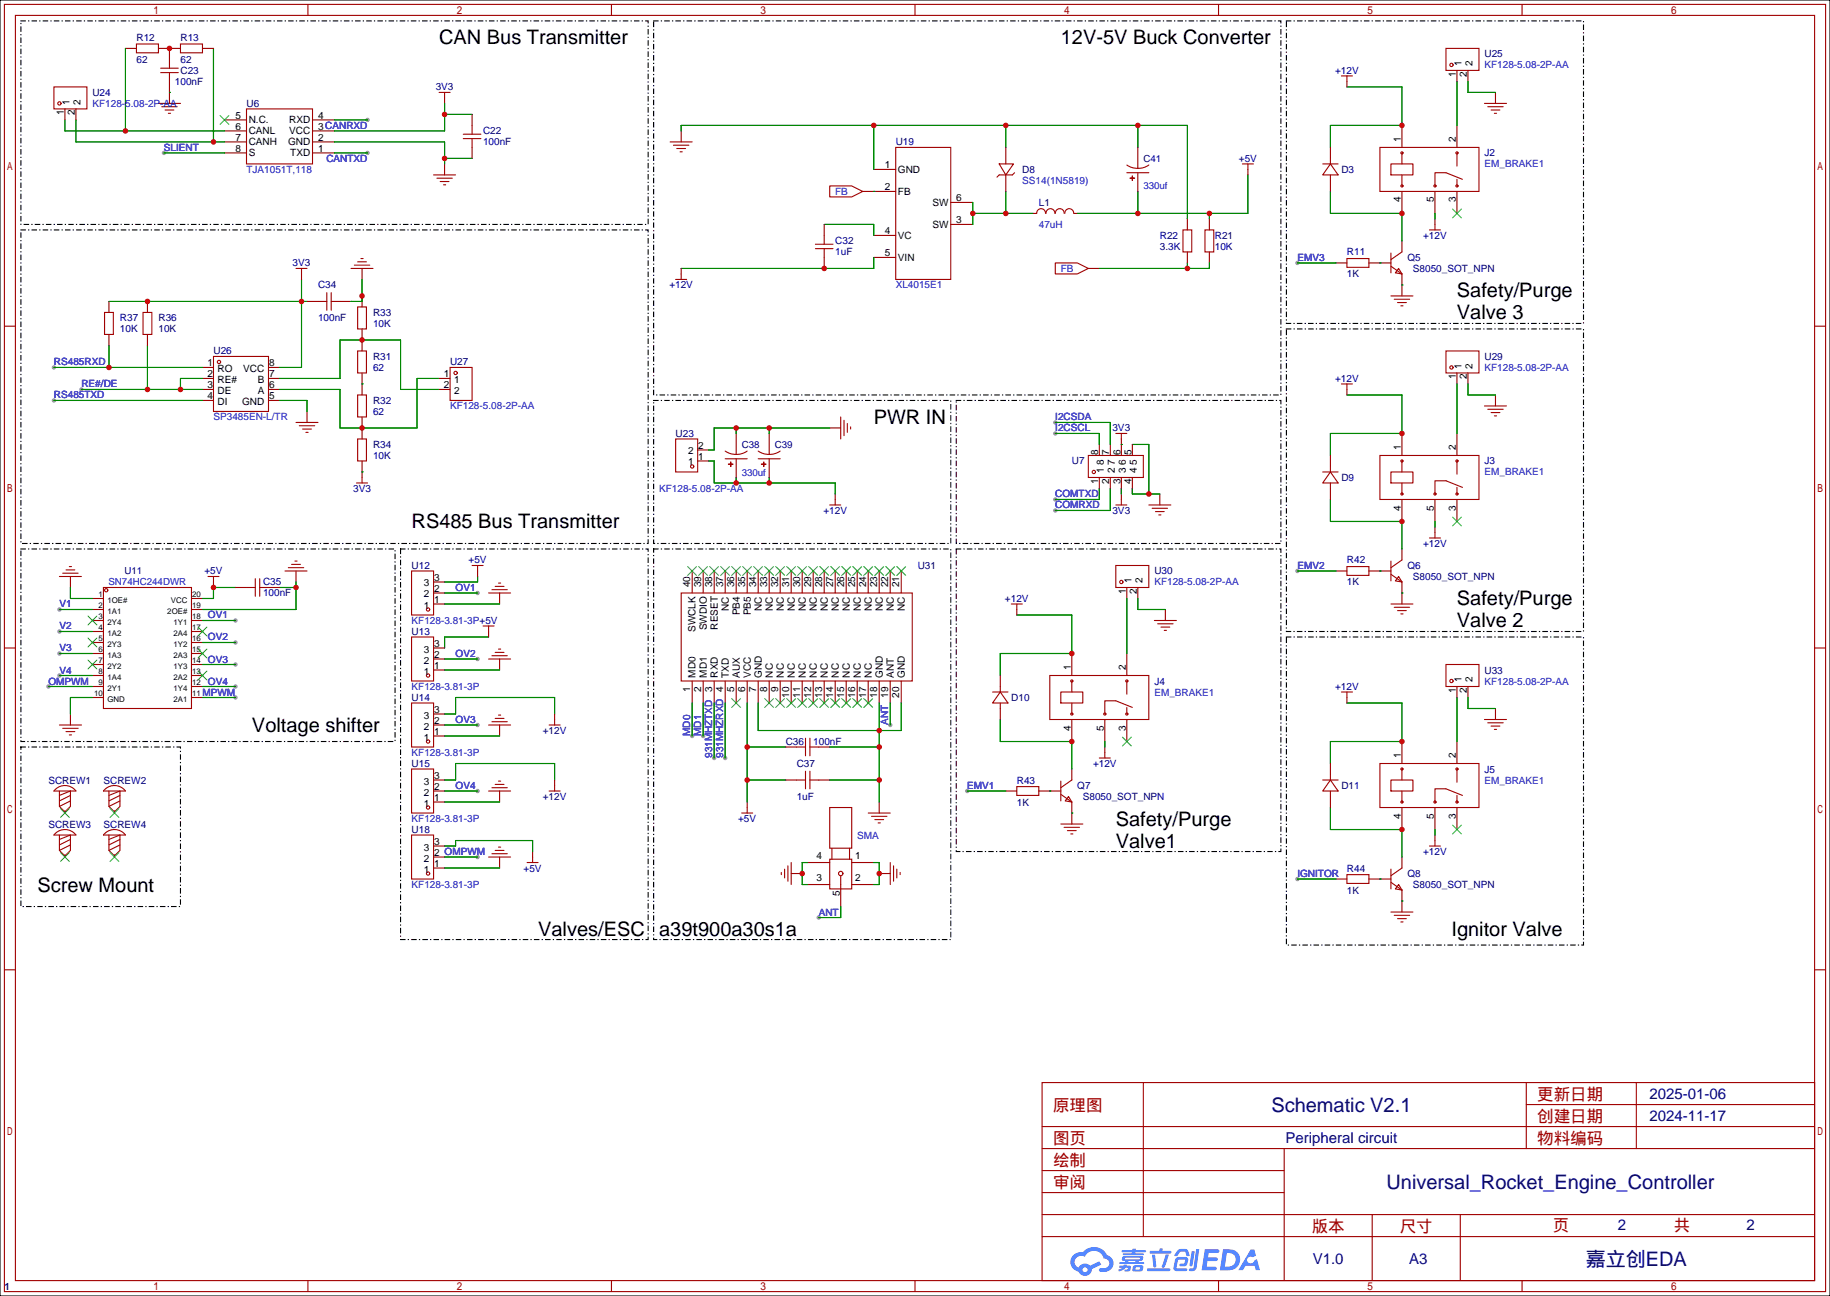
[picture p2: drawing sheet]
<svg xmlns="http://www.w3.org/2000/svg" width="422mm" height="299mm" viewBox="0 0 422 299" stroke-linecap="round" stroke-linejoin="round" font-family="sans-serif">
<path d="M0 0h422.4v299.2h-422.4z" fill="#fff" stroke="#000" stroke-width=".25"/>
<g fill="#999">
<circle cx="84.8" cy="27.7" r=".51"/>
<circle cx="84.8" cy="35.3" r=".51"/>
<circle cx="37.8" cy="35.3" r=".51"/>
<circle cx="299.5" cy="60.7" r=".51"/>
<circle cx="13.7" cy="140.7" r=".51"/>
<circle cx="13.7" cy="145.8" r=".51"/>
<circle cx="13.7" cy="150.9" r=".51"/>
<circle cx="13.7" cy="156" r=".51"/>
<circle cx="54.4" cy="143.3" r=".51"/>
<circle cx="54.4" cy="148.3" r=".51"/>
<circle cx="54.4" cy="153.4" r=".51"/>
<circle cx="54.4" cy="158.5" r=".51"/>
<circle cx="110.2" cy="136.9" r=".51"/>
<circle cx="110.2" cy="152.1" r=".51"/>
<circle cx="110.2" cy="167.4" r=".51"/>
<circle cx="110.2" cy="182.6" r=".51"/>
<circle cx="110.2" cy="197.9" r=".51"/>
<circle cx="54.4" cy="161" r=".51"/>
<circle cx="11.2" cy="158.5" r=".51"/>
<circle cx="18.8" cy="89.9" r=".51"/>
<circle cx="12.4" cy="92.5" r=".51"/>
<circle cx="12.4" cy="84.8" r=".51"/>
<circle cx="243.6" cy="117.9" r=".51"/>
<circle cx="243.6" cy="115.3" r=".51"/>
<circle cx="299.5" cy="131.8" r=".51"/>
<circle cx="223.3" cy="182.6" r=".51"/>
<circle cx="205.5" cy="167.4" r=".51"/>
<circle cx="164.8" cy="175" r=".51"/>
<circle cx="167.4" cy="175" r=".51"/>
<circle cx="162.3" cy="169.9" r=".51"/>
<circle cx="159.8" cy="169.9" r=".51"/>
<circle cx="299.5" cy="202.9" r=".51"/>
<circle cx="243.6" cy="97.5" r=".51"/>
<circle cx="243.6" cy="100.1" r=".51"/>
<circle cx="189" cy="211.8" r=".51"/>
</g>
<g fill="none" stroke="#a10000" stroke-width=".25">
<path d="M1 1h420.4v297.2h-420.4zM3.6 3.6h415.2v292.1h-415.2zM71.1 1v2.6M141.1 1v2.6M211.2 1v2.6M281.3 1v2.6M351.3 1v2.6M1 75.3h2.6M418.8 75.3h2.6M1 149.6h2.6M418.8 149.6h2.6M1 223.9h2.6"/>
<path d="M418.8 223.9h2.6M240.5 249.9h178.3v45.8h-178.3zM263.9 249.9v35.6M352.3 249.9v15.3M352.3 255h66.5M377.7 249.9v15.3M240.5 270.3h55.9M240.5 265.2h178.3M240.5 275.3h55.9M240.5 260.1h178.3M296.4 265.2v30.5M71.1 295.7v2.5"/>
<path d="M141.1 295.7v2.5M211.2 295.7v2.5M240.5 285.5h178.3M240.5 280.4h178.3M281.3 295.7v2.5M316.7 280.4v15.3M337.1 280.4v15.3M351.3 295.7v2.5"/>
</g>
<g fill="#5487ff">
<path d="M278.1 288.4h2.7a.48 .48 0 0 1 .7 .4 .48 .48 0 0 1-.7 .5h-1.8l-.2 1h1.9a.43 .43 0 0 1 .4 .5 .43 .43 0 0 1-.5 .4h-1.9l-.2 1.2h1.7a.45 .45 0 0 1 .6 .2 .45 .45 0 0 1-.2 .6l-3.2 .1z"/>
<path d="M288.7 288.5h.8l.4 1.4-.7 .4a.84 .84 0 0 0-1.2 .2 .84 .84 0 0 0 .3 1.2 .84 .84 0 0 0 1.1-.4l.1-.3 .6-.3 .7 2.5h-.9l-.3-1h-2.1l-.6 1h-1.1z"/>
<path d="M275.1 288.9h.7l-.5 3.2a.36 .36 0 0 1-.4 .3 .36 .36 0 0 1-.3-.4z"/>
<path d="M276.1 288.4h.7l-.6 4.3a1.13 1.13 0 0 1-1.8 .6l.2-.4 .7-.1 .2-.2z"/>
<path d="M271.8 288.7l.6-.3 1-.1a.77 .77 0 0 1 .9 .6l.3 .9-.2 .2h-.5l-.3-.9-.2-.1h-1l-.7 1h-.6z"/>
<path d="M271.4 290.5l.5-.3h1.7a.81 .81 0 0 1 .7 .5 .81 .81 0 0 1-.2 .9 .81 .81 0 0 1-.9 .8h-.7a.32 .32 0 0 1-.3-.4 .32 .32 0 0 1 .4-.3h.7l.3-.9-1.7 .1-.3 1.9h2.2a.32 .32 0 0 1 .3 .4 .32 .32 0 0 1-.4 .3h-2.3l-.4-.4-.1-.5z"/>
<path d="M264.8 292.8h5a.33 .33 0 0 1 .4 .4 .33 .33 0 0 1-.4 .3h-4.9l-.1-.2z"/>
<path d="M269.1 289.6h.7l-.6 2.1a.98 .98 0 0 1-.8 1l-.3-.3z"/>
<path d="M265.9 289.7h.7l.3 2.6a.34 .34 0 0 1-.3 .3 .34 .34 0 0 1-.4-.2z"/>
<path d="M265.4 288.8h2.2l.2-.6h.6l-.1 .6h1.8a.32 .32 0 0 1 .3 .3 .32 .32 0 0 1-.4 .3h-4.5l-.1-.1z"/>
<path d="M258.4 292.2h.9l.1-.2h.7l-.1 .2h.9l.1 .2-.1 .9-1.3 .2v-.4h.6l.1-.4a.68 .68 0 0 0-.9 .4l-1.1 .5-.2-.5 1-.4h-.8z"/>
<path d="M259 288.6h2.4l.1-.3h.7l-.1 .3h2.2l.3 .3-.3 .2h-2.2l-.1 .3h1.8l.2 .2-.2 .2h-4.5l-.1-.4h2l.1-.3h-2.3l-.1-.1z"/>
<path d="M282.3 288.4l-.7 4.9h1.6a2.5 2.5 0 0 0 3.1-2.5 2.5 2.5 0 0 0-3.1-2.4zM283.2 289.3a1.65 1.65 0 0 1 2 1.7 1.65 1.65 0 0 1-2.2 1.4h-.3z"/>
<path d="M259.1 290.2l-.1 .7 .6 .2 .1 .3h-1.3l.1 .4h5.4l.2-.2-.2-.2h-1.2l.2-.3a.7 .7 0 0 0 .8-.2 .7 .7 0 0 0 0-.9h-4.1zM259.7 290.4l3.5 .1-.2 .3h-3.2zM260.4 291.1h1.7l-.2 .3h-1.4z"/>
<path d="M261.6 292.3a1.05 1.05 0 0 0-.1 1.2 2.91 2.91 0 0 0 2.2-.2 .98 .98 0 0 0 0-1.1l-1.6-.1zM262.2 292.6h.8l.1 .3-.2 .2h-.8z"/>
<path d="M247.8 289.7a2.23 2.23 0 0 0-.6 2.3 2.23 2.23 0 0 0 1.8 1.6 1.58 1.58 0 0 0 1.7 1 1.58 1.58 0 0 0 1.3-1.6l2.2-1-.5-.8-2.1 1a1.65 1.65 0 0 0-2.6 .5 1.47 1.47 0 0 1-.8-2.1 1.47 1.47 0 0 1 2.2-.4 2.3 2.3 0 0 1 2.3-1.4 2.3 2.3 0 0 1 2.1 1.8 1.12 1.12 0 0 1 1.3 1 1.12 1.12 0 0 1-1.2 1.2h-.7a.45 .45 0 0 0-.5 .3 .45 .45 0 0 0 .4 .6 2.21 2.21 0 0 0 2.2-.6 2.21 2.21 0 0 0 .5-2.3 2.13 2.13 0 0 0-1.3-1 3.3 3.3 0 0 0-5.5-.7l-1.2 .1zM249.9 293.2a.57 .57 0 0 1 1.1 0 .57 .57 0 0 1-1.1 0z"/>
</g>
<g fill="none" stroke="#000" stroke-width=".25" stroke-dasharray="1 .8 0 .8">
<path d="M4.8 4.8h144.8v47h-144.8zM150.9 4.8h144.8v86.4h-144.8zM296.9 4.8h68.6v69.9h-68.6zM4.8 53.1h144.8v72.4h-144.8zM296.9 75.9h68.6v69.9h-68.6zM150.9 92.5h68.6v33h-68.6zM220.7 92.5h75v33h-75zM4.8 126.7h86.4v44.5h-86.4zM92.5 126.7h57.1v90.2h-57.1zM150.9 126.7h68.6v90.2h-68.6zM220.7 126.7h75v69.9h-75zM296.9 147.1h68.6v71.1h-68.6z"/>
<path d="M4.8 172.5h36.9v36.8h-36.9z"/>
</g>
<g fill="none" stroke="#870000" stroke-width=".25">
<path d="M29 11.2h2.5M36.6 11.2h5.1M39.1 11.2v2.5M39.1 18.8v5.1M46.7 11.2h2.6M310.9 18.8v1.3M336.3 16.3v2.5M338.8 16.3v2.5M15 25.1v2.6M17.5 25.1v2.6M51.8 35.3h5.1M51.8 32.8h5.1"/>
<path d="M51.8 30.2h5.1M51.8 27.7h5.1M72.1 35.3h5.1M72.1 32.8h5.1M72.1 30.2h5.1M72.1 27.7h5.1M102.6 22.6v1.3M102.6 37.8v2.6M109 26.4v2.6M109 34v2.6M157.2 30.2v2.6M201.7 39.1h5.1"/>
<path d="M232.2 34v3.8M262.6 34v4.9M262.6 39.9v4.3M288 39.1v1.3M307.1 34v2.6M323.6 29v5M336.3 29v5M345.2 21.3v2.6M190.2 51.8v2.6M190.2 59.4v2.6M199.1 44.2h7.7M201.7 54.4h5.1"/>
<path d="M201.7 59.4h5.1M219.5 51.8h5M219.5 46.7h5M232.2 40.4v3.8M238.5 49.3h.8M247.9 49.3h.8M274.1 50.5v2.6M274.1 58.2v2.5M279.1 50.5v2.6M279.1 58.2v2.5M307.1 41.7v2.5M323.6 44.2v5.1"/>
<path d="M323.6 55.6v2.6M331.2 44.2v5.1M331.2 50.5v1.3M336.3 44.2v5.1M25.1 69.6v2.5M25.1 77.2v2.6M34 69.6v2.5M34 77.2v2.6M69.6 63.2v1.3M70.9 69.6h2.5M78.5 69.6h2.5M83.6 62v2.5"/>
<path d="M83.6 68.3v2.6M83.6 75.9v5.1M157.2 62v1.2M251.2 62h2.5M308.4 60.7h2.5M316 60.7h5.1M323.6 63.2v5.1M46.7 84.8h2.6M46.7 87.4h2.6M46.7 89.9h2.6M46.7 92.5h2.6M62 84.8h2.5"/>
<path d="M62 87.4h2.5M62 89.9h2.5M62 92.5h2.5M70.9 95v2.5M83.6 86.1v5.1M83.6 96.3v5M101.3 87.4h2.6M101.3 89.9h2.6M191.5 98.8h2.6M310.9 89.9v1.3M336.3 86.1v2.5M338.8 86.1v2.5"/>
<path d="M345.2 91.2v2.5M83.6 106.4v3.8M161 106.4h2.6M161 103.9h2.6M169.9 100.1v4.8M169.9 105.9v4.3M177.5 100.1v4.8M177.5 105.9v4.3M192.8 114v1.3M253.7 102.6v2.6M253.7 110.2v2.6M256.3 102.6v2.6"/>
<path d="M256.3 110.2v2.6M258.8 101.3v3.9M258.8 110.2v2.6M258.8 114v1.3M261.4 102.6v2.6M261.4 110.2v2.6M267.7 114v2.6M307.1 105.2v2.5M307.1 112.8v2.5M323.6 100.1v5.1M323.6 115.3v5.1M331.2 115.3v5.1"/>
<path d="M336.3 100.1v5.1M336.3 115.3v5.1M16.3 133.1v2.5M21.3 138.2h2.6M44.2 138.2h2.5M49.3 134.4v1.2M54.4 135.6h2.5M62 135.6h2.5M68.3 131.8v2.6M100.1 139.4h2.5M100.1 136.9h2.5M100.1 134.4h2.5"/>
<path d="M110.2 131.8v1.3M115.3 136.9v2.5M159.8 131.8v5.1M162.3 131.8v5.1M164.8 131.8v5.1M167.4 131.8v5.1M169.9 131.8v5.1M172.5 131.8v5.1M175 131.8v5.1M177.5 131.8v5.1M180.1 131.8v5.1M182.6 131.8v5.1"/>
<path d="M185.2 131.8v5.1M187.7 131.8v5.1M190.2 131.8v5.1M192.8 131.8v5.1M195.3 131.8v5.1M197.9 131.8v5.1M200.4 131.8v5.1M202.9 131.8v5.1M205.5 131.8v5.1M208 131.8v5.1M260.1 135.6v2.6M262.6 135.6v2.6"/>
<path d="M308.4 131.8h2.5M316 131.8h5.1M323.6 126.7v2.6M323.6 134.4v5M331.2 121.7v1.2M21.3 140.7h2.6M21.3 143.3h2.6M21.3 145.8h2.6M21.3 148.3h2.6M21.3 150.9h2.6M21.3 153.4h2.6M21.3 156h2.6"/>
<path d="M21.3 158.5h2.6M44.2 140.7h2.5M44.2 143.3h2.5M44.2 145.8h2.5M44.2 148.3h2.5M44.2 150.9h2.5M44.2 153.4h2.5M44.2 156h2.5M44.2 158.5h2.5M100.1 154.7h2.5M100.1 152.1h2.5M100.1 149.6h2.5"/>
<path d="M112.8 145.8v1.3M115.3 152.1v2.6M159.8 157.2v5.1M162.3 157.2v5.1M164.8 157.2v5.1M167.4 157.2v5.1M169.9 157.2v5.1M172.5 157.2v5.1M175 157.2v5.1M177.5 157.2v5.1M180.1 157.2v5.1M182.6 157.2v5.1"/>
<path d="M185.2 157.2v5.1M187.7 157.2v5.1M190.2 157.2v5.1M192.8 157.2v5.1M195.3 157.2v5.1M197.9 157.2v5.1M200.4 157.2v5.1M202.9 157.2v5.1M205.5 157.2v5.1M208 157.2v5.1M230.9 156v2.5M234.7 140.7v1.3"/>
<path d="M247.4 150.9v5.1M260.1 150.9v5.1M269 140.7v2.6M336.3 158.5v2.5M338.8 158.5v2.5M16.3 164.8v2.6M21.3 161h2.6M44.2 161h2.5M100.1 169.9h2.5M100.1 167.4h2.5M100.1 164.8h2.5M115.3 167.4v2.5"/>
<path d="M128 164.8v1.3M181.4 172.5h2.5M189 172.5h2.5M230.9 163.6v2.5M247.4 166.1v5.1M247.4 177.5v2.6M255 166.1v5.1M255 172.5v1.2M260.1 166.1v5.1M307.1 176.3v2.5M310.9 161v1.3M323.6 171.2v5.1"/>
<path d="M336.3 171.2v5.1M345.2 163.6v2.5M15 187.2v.5M15 197.4v.5M26.4 187.2v.5M26.4 197.4v.5M100.1 185.2h2.5M100.1 182.6h2.5M100.1 180.1h2.5M100.1 197.9h2.5M100.1 195.3h2.5M115.3 182.6v2.6"/>
<path d="M115.3 197.9v2.5M122.9 196.6v1.3M128 180.1v1.3M172.5 185.2v1.2M181.4 180.1h2.5M186.4 199.1h5.1M189 180.1h2.5M196.6 199.1h5.1M202.9 185.2v2.5M232.2 182.6h2.5M239.8 182.6h5.1M247.4 185.2v5"/>
<path d="M307.1 183.9v2.5M323.6 186.4v5.1M323.6 197.9v2.5M331.2 186.4v5.1M331.2 192.8v1.3M336.3 186.4v5.1M100.1 200.4h2.5M182.6 201.7h2.6M186.4 204.2h5.1M194.1 204.2v5.1M196.6 204.2h5.1M202.9 201.7h2.6"/>
<path d="M308.4 202.9h2.5M316 202.9h5.1M323.6 205.5v5.1"/>
</g>
<g fill="none" stroke="#a10000" stroke-width=".25">
<path d="M31.5 10.2h5.1v2h-5.1zM37.1 16.8h4M37.1 15.7h4M39.1 13.7v2M39.1 16.8v2M41.7 10.2h5v2h-5zM309.6 17.5h2.6M310.9 17.5v1.3M333.8 11.2h7.6v5.1h-7.6zM12.4 20.1h7.7v5h-7.7zM36.6 23.9h5.1M37.3 24.6h3.6"/>
<path d="M38.1 25.4h2M38.9 26.2h.5M56.9 25.1h15.2v12.7h-15.2zM101.3 21.3h2.6M102.6 21.3v1.3M106.9 32h4.1M106.9 31h4.1M109 29v2M109 32v2M154.7 32.8h5.1M155.4 33.5h3.6M156.2 34.3h2"/>
<path d="M157 35.1h.5M206.8 34h12.7v30.5h-12.7zM230.6 37.8h3.3l-1.7 2.6zM234.2 39.9l-.5 .5h-3.1l-.5 .5M260.1 38.1a4.6 4.6 0 0 0 5.1 0M260.1 39.9h5.1M286.8 37.8h2.5M288 37.8v1.3M305.3 37.8h3.6M307.1 37.8l1.8 2.6h-3.6zM307.1 36.6v1.2M318.5 34h22.9v10.2h-22.9z"/>
<path d="M321.1 37.8h5v2.6h-5zM323.6 35.3v2.5M336.3 35.3v3.1M342.6 23.9h5.1M343.4 24.6h3.6M344.2 25.4h2M344.9 26.2h.5M83.3 59.7h.5M100.1 40.4h5.1M100.8 41.1h3.6M101.6 41.9h2M102.4 42.7h.5"/>
<path d="M188.2 57.4h4.1M188.2 56.4h4.1M190.2 54.4v2M190.2 57.4v2M191.5 42.9h5.1l2.5 1.3-2.5 1.3h-5.1zM239.3 49.3a1.01 1.01 0 0 1 1-1.1 1.01 1.01 0 0 1 1 1.1M241.5 49.3a1.01 1.01 0 0 1 1-1.1 1.01 1.01 0 0 1 1 1.1M243.6 49.3a1.01 1.01 0 0 1 1-1.1 1.01 1.01 0 0 1 1 1.1M245.8 49.3a1.01 1.01 0 0 1 1-1.1 1.01 1.01 0 0 1 1 1.1M260.9 41.1h1zM261.4 40.6v1.1zM273 53.1h2.1v5.1h-2.1z"/>
<path d="M278.1 53.1h2.1v5.1h-2.1zM307.1 40.4v1.3M310.9 59.7h5.1v2h-5.1zM321.1 58.4v4.6M323.6 40.4v2.5M323.6 58.2l-2.5 1.7M329.9 53.1h2.6M331.2 51.8v1.3M336.3 41.4v1.5M337.6 41.4l-3.8-1.5h-2.6v3M24.1 72.1h2.1v5.1h-2.1zM33 72.1h2.1v5.1h-2.1z"/>
<path d="M68.3 62h2.6M69.6 62v1.2M73.4 69.6h2M75.4 67.6v4M76.5 67.6v4M76.5 69.6h2M81 62h5.1M81.8 61.2h3.5M82.5 70.9h2.1v5h-2.1zM82.5 60.5h2.1M156 64.5h2.5M157.2 63.2v1.3"/>
<path d="M243.6 60.7h5.1l2.5 1.3-2.5 1.2h-5.1zM321.1 61.5l2.5 1.7M321.1 68.3h5M321.8 69.1h3.6M322.6 69.9h2M322.8 62l.8 1.2-1.5-.2zM323.3 70.6h.5M49.3 82.3h12.7v12.7h-12.7zM68.3 97.5h5.1M69.1 98.3h3.5M69.8 99.1h2.1M70.6 99.8h.5"/>
<path d="M82.5 81h2.1v5.1h-2.1zM82.5 91.2h2.1v5.1h-2.1zM103.9 84.8h5.1v7.7h-5.1zM194.1 96.3v5M194.8 97v3.6M195.6 97.8v2M196.3 98.6v.5M309.6 88.6h2.6M310.9 88.6v1.3M333.8 81h7.6v5.1h-7.6zM342.6 93.7h5.1M343.4 94.5h3.6"/>
<path d="M344.2 95.2h2M344.9 96h.5M82.3 111.5h2.5M82.5 101.3h2.1v5.1h-2.1zM83.6 110.2v1.3M156 101.3h5v7.7h-5zM167.4 104.1a4.6 4.6 0 0 0 5.1 0M167.4 105.9h5.1M168.1 107.2h1.1zM168.7 106.7v1zM175 104.1a4.6 4.6 0 0 0 5.1 0M175 105.9h5.1"/>
<path d="M175.8 107.2h1zM176.3 106.7v1zM191.5 116.6h2.6M192.8 115.3v1.3M251.2 105.2h12.7v5h-12.7zM257.6 116.6h2.5M257.6 100.1h2.5M258.8 100.1v1.2M258.8 115.3v1.3M265.2 116.6h5.1M265.9 117.3h3.6M266.7 118.1h2"/>
<path d="M267.5 118.9h.5M305.3 109h3.6M307.1 109l1.8 2.5h-3.6zM307.1 107.7v1.3M307.1 111.5v1.3M318.5 105.2h22.9v10.1h-22.9zM321.1 109h5v2.5h-5zM323.6 106.4v2.6M323.6 111.5v2.5M336.3 106.4v3.1M336.3 112.5v1.5M337.6 112.5l-3.8-1.5h-2.6v3"/>
<path d="M13.7 133.1h5.1M14.5 132.3h3.5M15.2 131.6h2.1M16 130.8h.5M23.9 135.6h20.3v28h-20.3zM48 133.1h2.5M49.3 133.1v1.3M56.9 135.6h2M58.9 133.6v4.1M59.9 133.6v4.1M59.9 135.6h2.1M65.8 131.8h5.1"/>
<path d="M66.5 131.1h3.6M67.3 130.3h2M68.1 129.5h.5M95 131.8h5.1v10.2h-5.1zM109 130.6h2.5M110.2 130.6v1.2M112.8 136.9h5.1M113.5 136.1h3.6M114.3 135.4h2M115.1 134.6h.5M157.2 136.9h53.4v20.3h-53.4zM233.4 139.4h2.6"/>
<path d="M234.7 139.4v1.3M257.6 130.6h7.6v5h-7.6zM310.9 130.8h5.1v2h-5.1zM321.1 129.5v4.6M321.1 132.6l2.5 1.8M321.1 139.4h5M322.8 133.1l.8 1.3-1.5-.3zM323.6 129.3l-2.5 1.8M329.9 124.2h2.6M331.2 122.9v1.3M95 147.1h5.1v10.1h-5.1zM111.5 144.5h2.5"/>
<path d="M112.8 152.1h5.1M112.8 144.5v1.3M113.5 151.4h3.6M114.3 150.6h2M115.1 149.9h.5M229.1 159.8h3.6M230.9 159.8l1.8 2.5h-3.6zM230.9 158.5v1.3M242.3 156h22.9v10.1h-22.9zM244.9 159.8h5v2.5h-5zM247.4 157.2v2.6M260.1 157.2v3.1"/>
<path d="M266.4 143.3h5.1M267.2 144h3.6M268 144.8h2M268.7 145.5h.5M309.6 159.8h2.6M310.9 159.8v1.2M321.8 140.2h3.6M322.6 141h2M323.3 141.7h.5M333.8 153.4h7.6v5.1h-7.6zM13.7 167.4h5.1M14.5 168.1h3.5"/>
<path d="M15.2 168.9h2.1M16 169.7h.5M95 162.3h5.1v10.2h-5.1zM95 177.5h5.1v10.2h-5.1zM112.8 167.4h5.1M113.5 166.6h3.6M114.3 165.9h2M115.1 165.1h.5M126.7 167.4h2.6M128 166.1v1.3M183.9 172.5h2M185.9 170.4v4.1"/>
<path d="M185.9 178.1v4M186.9 170.4v4.1M186.9 178.1v4M186.9 172.5h2.1M230.9 162.3v1.3M247.4 162.3v2.5M253.7 175h2.6M255 173.7v1.3M260.1 163.3v1.5M261.4 163.3l-3.8-1.5h-2.6v3M307.1 178.8v1.3M318.5 176.3h22.9v10.1h-22.9z"/>
<path d="M323.6 177.5v2.6M336.3 177.5v3.1M342.6 166.1h5.1M343.4 166.9h3.6M344.2 167.6h2M344.9 168.4h.5M12.9 182.2a3.2 3.2 0 0 1 4.6 .4h-5.1zM12.9 192.3a3.2 3.2 0 0 1 4.6 .5h-5.1zM13.7 182.6v3.6l1.3 1.3 1.3-1.3v-3.6l-2.6 1M13.7 192.8v3.5l1.3 1.3 1.3-1.3v-3.5l-2.6 1M16.3 183.6l-2.6 1.3M16.3 184.9l-2.6 1.3"/>
<path d="M16.3 193.8l-2.6 1.3M16.3 195.1l-2.6 1.2M24.3 182.2a3.2 3.2 0 0 1 4.7 .4h-5.1zM24.3 192.3a3.2 3.2 0 0 1 4.7 .5h-5.1zM25.1 182.6v3.6l1.3 1.3 1.3-1.3v-3.6l-2.6 1M25.1 192.8v3.5l1.3 1.3 1.3-1.3v-3.5l-2.6 1M27.7 183.6l-2.6 1.3M27.7 184.9l-2.6 1.3M27.7 193.8l-2.6 1.3M27.7 195.1l-2.6 1.2M95 192.8h5.1v10.1h-5.1zM112.8 182.6h5.1"/>
<path d="M112.8 197.9h5.1M113.5 181.9h3.6M113.5 197.1h3.6M114.3 181.1h2M114.3 196.3h2M115.1 180.3h.5M115.1 195.6h.5M121.7 199.1h2.5M122.9 197.9v1.2M126.7 182.6h2.6M128 181.4v1.2M171.2 187.7h2.5"/>
<path d="M172.5 186.4v1.3M181.9 199.9v3.6M182.6 199.1v5.1M183.9 180.1h2M186.9 180.1h2.1M191.5 186.4h5.1v9.4h-5.1zM191.5 198.4h5.1v6.8h-5.1zM192 195.8v2.6M196.1 195.8v2.6M200.4 187.7h5.1M201.2 188.5h3.5M201.9 189.2h2.1"/>
<path d="M202.7 190h.5M205.5 199.1v5.1M206.2 199.9v3.6M234.7 181.6h5.1v2h-5.1zM244.9 183.4l2.5 1.8M244.9 180.3v4.6M244.9 190.2h5M245.6 191h3.6M246.4 191.8h2M246.6 183.9l.8 1.3-1.5-.3zM247.1 192.5h.5M247.4 180.1l-2.5 1.8"/>
<path d="M305.3 180.1h3.6M307.1 180.1l1.8 2.5h-3.6zM307.1 182.6v1.3M321.1 180.1h5v2.5h-5zM323.6 182.6v2.6M329.9 195.3h2.6M331.2 194.1v1.2M336.3 183.6v1.6M337.6 183.6l-3.8-1.5h-2.6v3.1M180.3 201.4v.5M181.1 200.7v2M194.1 202.2v2"/>
<path d="M207 200.7v2M207.8 201.4v.5M310.9 201.9h5.1v2.1h-5.1zM321.1 200.7v4.5M321.1 203.7l2.5 1.8M321.1 210.6h5M321.8 211.3h3.6M322.6 212.1h2M322.8 204.2l.8 1.3-1.5-.3zM323.3 212.9h.5M323.6 200.4l-2.5 1.8"/>
<circle cx="335" cy="15" r=".38"/>
<circle cx="13.7" cy="23.9" r=".38"/>
<circle cx="323.6" cy="35.3" r=".25"/>
<circle cx="336.3" cy="35.3" r=".25"/>
<circle cx="323.6" cy="42.9" r=".25"/>
<circle cx="331.2" cy="42.9" r=".25"/>
<circle cx="336.3" cy="42.9" r=".25"/>
<circle cx="50.5" cy="83.6" r=".38"/>
<circle cx="105.2" cy="86.1" r=".38"/>
<circle cx="335" cy="84.8" r=".38"/>
<circle cx="159.8" cy="107.7" r=".38"/>
<circle cx="252.5" cy="109" r=".38"/>
<circle cx="323.6" cy="106.4" r=".25"/>
<circle cx="323.6" cy="114" r=".25"/>
<circle cx="331.2" cy="114" r=".25"/>
<circle cx="336.3" cy="106.4" r=".25"/>
<circle cx="336.3" cy="114" r=".25"/>
<circle cx="24.5" cy="136.3" r=".38"/>
<circle cx="258.8" cy="134.4" r=".38"/>
<circle cx="98.8" cy="156" r=".38"/>
<circle cx="98.8" cy="140.7" r=".38"/>
<circle cx="247.4" cy="157.2" r=".25"/>
<circle cx="260.1" cy="157.2" r=".25"/>
<circle cx="335" cy="157.2" r=".38"/>
<circle cx="98.8" cy="171.2" r=".38"/>
<circle cx="247.4" cy="164.8" r=".25"/>
<circle cx="255" cy="164.8" r=".25"/>
<circle cx="260.1" cy="164.8" r=".25"/>
<circle cx="323.6" cy="177.5" r=".25"/>
<circle cx="336.3" cy="177.5" r=".25"/>
<circle cx="98.8" cy="186.4" r=".38"/>
<circle cx="323.6" cy="185.2" r=".25"/>
<circle cx="331.2" cy="185.2" r=".25"/>
<circle cx="336.3" cy="185.2" r=".25"/>
<circle cx="98.8" cy="201.7" r=".38"/>
<circle cx="194.1" cy="201.7" r=".51"/>
</g>
<g fill="none" stroke="#008700" stroke-width=".25">
<path d="M29 11.2v19M39.1 11.2h.1M49.3 11.2v21.6M336.3 18.8v10.2M338.8 18.8v2.5h6.4M15 27.7v2.5h36.8M17.5 27.7v5.1h34.3M37.8 35.3h14M39.1 21.3h.1M77.2 27.7h7.6M77.2 35.3h7.6M77.2 32.8h25.4v5"/>
<path d="M102.6 23.9v6.3h-25.4M102.6 26.4h6.4M102.6 36.6h6.4M157.2 30.2v-1.2h116.9v21.5M201.7 29v10.1M232.2 29v5M262.6 29v5M310.9 20.1h12.7v8.9h-16.5v5M190.2 51.8h11.5v2.6M201.7 44.2h.1M201.7 59.4v2.6h-44.5M224.5 49.3h14"/>
<path d="M224.5 46.7v5.1M232.2 44.2v5.1M262.6 44.2v5.1M279.1 49.3v1.2M288 40.4v8.9h-39.3M307.1 44.2v5.1h16.5v6.3M331.2 49.3v1.2M25.1 79.8v5M25.1 69.6h45.8M34 79.8v10.1M69.6 64.5v20.3h-5.1M83.6 64.5v5.1h-2.6"/>
<path d="M274.1 60.7v1.3M279.1 60.7v1.3h-25.4M299.5 60.7h8.9M318.5 60.7h.1M323.6 65.8h.1M12.4 92.5h34.3M12.4 84.8h34.3M18.8 89.9h27.9M46.7 87.4h-5v2.5M64.5 87.4h14v-8.9h14v11.4h8.8M64.5 92.5h6.4v2.5M83.6 88.6h.1"/>
<path d="M101.3 87.4h-5v11.4h-17.8v-8.9h-14M169.9 98.8v1.3M177.5 98.8v1.3M191.5 98.8h-26.7v5.1h-1.2M243.6 97.5h12.7v5.1M310.9 91.2h12.7v8.9h-16.5v5.1M336.3 88.6v11.5M338.8 88.6v2.6h6.4M83.6 109h.1M163.6 106.4h1.2v5.1h28v2.5M169.9 110.2v1.3M177.5 110.2v1.3"/>
<path d="M243.6 100.1h10.1v2.5M253.7 112.8v2.5h-10.1M256.3 112.8v5.1h-12.7M258.8 102.6h.1M258.8 112.8v1.2M261.4 112.8v1.2h6.3M261.4 102.6h3.8v11.4M307.1 115.3v5.1h16.5v6.3M16.3 135.6v2.6h5M54.4 135.6h-5.1v2.6h-2.6M64.5 135.6h3.8M68.3 134.4v6.3h-21.6"/>
<path d="M102.6 136.9h7.6M102.6 139.4h12.7M110.2 133.1v1.3h-7.6M260.1 138.2v12.7M262.6 138.2v2.5h6.4M299.5 131.8h8.9M318.5 131.8h.1M323.6 136.9h.1M331.2 120.4v1.3M11.2 158.5h10.1M13.7 140.7h7.6M13.7 145.8h7.6"/>
<path d="M13.7 150.9h7.6M13.7 156h7.6M46.7 143.3h7.7M46.7 148.3h7.7M46.7 153.4h7.7M46.7 158.5h7.7M102.6 152.1h7.6M102.6 154.7h12.7M112.8 147.1h-10.2v2.5M234.7 142h12.7v8.9h-16.5v5.1M21.3 161h-5v3.8M46.7 161h7.7"/>
<path d="M102.6 164.8h2.6v-3.8h22.8v3.8M102.6 167.4h7.6M102.6 169.9h12.7M159.8 162.3v7.6M162.3 162.3v7.6M164.8 162.3v12.7M167.4 162.3v12.7M172.5 172.5h8.9M172.5 162.3v22.9M175 162.3v6.4h33v-6.4M191.5 172.5h11.4M202.9 162.3v22.9"/>
<path d="M205.5 162.3v5.1M230.9 166.1v5.1h16.5v6.3M255 171.2v1.3M310.9 162.3h12.7v8.9h-16.5v5.1M336.3 161v10.2M338.8 161v2.6h6.4M102.6 182.6h7.6M102.6 197.9h7.6M102.6 180.1h2.6v-3.8h22.8v3.8M102.6 195.3h2.6v-1.2h17.7v2.5M102.6 185.2h12.7M172.5 180.1h8.9"/>
<path d="M186.4 199.1h-1.2v5.1h1.2M191.5 180.1h11.4M201.7 199.1h1.2v5.1h-1.2M223.3 182.6h8.9M242.3 182.6h.1M247.4 187.7h.1M307.1 186.4v5.1h16.5v6.4M331.2 191.5v1.3M102.6 200.4h12.7M194.1 209.3v2.5h-5.1M299.5 202.9h8.9M318.5 202.9h.1"/>
<path d="M323.6 208h.1"/>
</g>
<g fill="none" stroke="#3c3" stroke-width=".25">
<path d="M50.8 26.7l2 2M52.8 26.7l-2 2M335.3 48.3l2 2M337.3 48.3l-2 2M335.3 119.4l2 2M337.3 119.4l-2 2M158.7 130.8l2.1 2M160.8 130.8l-2.1 2M161.3 130.8l2 2M163.3 130.8l-2 2M163.8 130.8l2.1 2M165.9 130.8l-2.1 2"/>
<path d="M166.4 130.8l2 2M168.4 130.8l-2 2M168.9 130.8l2 2M170.9 130.8l-2 2M171.4 130.8l2.1 2M173.5 130.8l-2.1 2M174 130.8l2 2M176 130.8l-2 2M176.5 130.8l2.1 2M178.6 130.8l-2.1 2M179.1 130.8l2 2M181.1 130.8l-2 2"/>
<path d="M181.6 130.8l2 2M183.6 130.8l-2 2M184.1 130.8l2.1 2M186.2 130.8l-2.1 2M186.7 130.8l2 2M188.7 130.8l-2 2M189.2 130.8l2.1 2M191.3 130.8l-2.1 2M191.8 130.8l2 2M193.8 130.8l-2 2M194.3 130.8l2 2M196.3 130.8l-2 2"/>
<path d="M196.8 130.8l2.1 2M198.9 130.8l-2.1 2M199.4 130.8l2 2M201.4 130.8l-2 2M201.9 130.8l2.1 2M204 130.8l-2.1 2M204.5 130.8l2 2M206.5 130.8l-2 2M207 130.8l2 2M209 130.8l-2 2M20.3 142.2l2.1 2.1M20.3 147.3l2.1 2.1"/>
<path d="M20.3 152.4l2.1 2M22.4 142.2l-2.1 2.1M22.4 147.3l-2.1 2.1M22.4 152.4l-2.1 2M45.7 154.9l2.1 2.1M45.7 149.9l2.1 2M45.7 144.8l2.1 2M47.8 154.9l-2.1 2.1M47.8 149.9l-2.1 2M47.8 144.8l-2.1 2M168.9 161.3l2 2M170.9 161.3l-2 2"/>
<path d="M176.5 161.3l2.1 2M178.6 161.3l-2.1 2M179.1 161.3l2 2M181.1 161.3l-2 2M181.6 161.3l2 2M183.6 161.3l-2 2M184.1 161.3l2.1 2M186.2 161.3l-2.1 2M186.7 161.3l2 2M188.7 161.3l-2 2M189.2 161.3l2.1 2M191.3 161.3l-2.1 2"/>
<path d="M191.8 161.3l2 2M193.8 161.3l-2 2M194.3 161.3l2 2M196.3 161.3l-2 2M196.8 161.3l2.1 2M198.9 161.3l-2.1 2M199.4 161.3l2 2M201.4 161.3l-2 2M259.1 170.2l2 2M261.1 170.2l-2 2M14 186.7l2 2M14 196.8l2 2.1"/>
<path d="M16 186.7l-2 2M16 196.8l-2 2.1M25.4 186.7l2 2M25.4 196.8l2 2.1M27.4 186.7l-2 2M27.4 196.8l-2 2.1M335.3 190.5l2 2M337.3 190.5l-2 2"/>
</g>
<g fill="#c00">
<circle cx="169.9" cy="111.5" r=".63"/>
<circle cx="177.5" cy="111.5" r=".63"/>
<circle cx="49.3" cy="32.8" r=".63"/>
<circle cx="102.6" cy="26.4" r=".63"/>
<circle cx="102.6" cy="36.6" r=".63"/>
<circle cx="39.1" cy="11.2" r=".63"/>
<circle cx="29" cy="30.2" r=".63"/>
<circle cx="323.6" cy="29" r=".63"/>
<circle cx="323.6" cy="49.3" r=".63"/>
<circle cx="68.3" cy="135.6" r=".63"/>
<circle cx="49.3" cy="135.6" r=".63"/>
<circle cx="190.2" cy="62" r=".63"/>
<circle cx="201.7" cy="29" r=".63"/>
<circle cx="232.2" cy="29" r=".63"/>
<circle cx="262.6" cy="29" r=".63"/>
<circle cx="224.5" cy="49.3" r=".63"/>
<circle cx="232.2" cy="49.3" r=".63"/>
<circle cx="262.6" cy="49.3" r=".63"/>
<circle cx="279.1" cy="49.3" r=".63"/>
<circle cx="274.1" cy="62" r=".63"/>
<circle cx="41.7" cy="89.9" r=".63"/>
<circle cx="34" cy="89.9" r=".63"/>
<circle cx="25.1" cy="84.8" r=".63"/>
<circle cx="69.6" cy="69.6" r=".63"/>
<circle cx="34" cy="69.6" r=".63"/>
<circle cx="83.6" cy="78.5" r=".63"/>
<circle cx="83.6" cy="98.8" r=".63"/>
<circle cx="83.6" cy="68.3" r=".63"/>
<circle cx="265.2" cy="114" r=".63"/>
<circle cx="323.6" cy="100.1" r=".63"/>
<circle cx="323.6" cy="120.4" r=".63"/>
<circle cx="247.4" cy="150.9" r=".63"/>
<circle cx="247.4" cy="171.2" r=".63"/>
<circle cx="202.9" cy="168.7" r=".63"/>
<circle cx="202.9" cy="172.5" r=".63"/>
<circle cx="202.9" cy="180.1" r=".63"/>
<circle cx="172.5" cy="172.5" r=".63"/>
<circle cx="172.5" cy="180.1" r=".63"/>
<circle cx="323.6" cy="171.2" r=".63"/>
<circle cx="323.6" cy="191.5" r=".63"/>
<circle cx="202.9" cy="201.7" r=".63"/>
<circle cx="185.2" cy="201.7" r=".63"/>
<circle cx="169.9" cy="98.8" r=".63"/>
<circle cx="177.5" cy="98.8" r=".63"/>
</g>
<g font-size="4.6">
<text x="101.3" y="10.3">CAN Bus Transmitter</text>
<text x="244.9" y="10.3">12V-5V Buck Converter</text>
<text x="336.3" y="68.7">Safety/Purge</text>
<text x="336.3" y="73.8">Valve 3</text>
<text x="201.7" y="97.9">PWR IN</text>
<text x="95" y="122">RS485 Bus Transmitter</text>
<text x="336.3" y="139.8">Safety/Purge</text>
<text x="336.3" y="144.9">Valve 2</text>
<text x="58.2" y="169">Voltage shifter</text>
<text x="257.6" y="190.6">Safety/Purge</text>
<text x="257.6" y="195.7">Valve1</text>
<text x="8.6" y="205.8">Screw Mount</text>
<text x="124.2" y="216">Valves/ESC</text>
<text x="152.1" y="216">a39t900a30s1a</text>
<text x="335" y="216">Ignitor Valve</text>
</g>
<g font-size="4.6" fill="#000080">
<text x="293.5" y="256.6">Schematic V2.1</text>
<text x="320" y="274.4">Universal_Rocket_Engine_Controller</text>
<text x="366" y="292.2">嘉立创EDA</text>
</g>
<g font-size="3.8" fill="#a00000">
<text x="243.1" y="256.5">原理图</text>
<text x="354.8" y="254">更新日期</text>
<text x="354.8" y="259.1">创建日期</text>
<text x="243.1" y="269.2">绘制</text>
<text x="243.1" y="264.2">图页</text>
<text x="354.8" y="264.2">物料编码</text>
<text x="243.1" y="274.3">审阅</text>
<text x="302.8" y="284.5">版本</text>
<text x="323.1" y="284.5">尺寸</text>
<text x="358.4" y="284.2">页</text>
<text x="386.3" y="284.2">共</text>
</g>
<g font-size="3.5" fill="#000080">
<text x="380.7" y="253.7">2025-01-06</text>
<text x="296.7" y="263.8">Peripheral circuit</text>
<text x="380.7" y="258.8">2024-11-17</text>
<text x="373.4" y="283.9">2</text>
<text x="403.2" y="283.9">2</text>
<text x="303" y="291.8">V1.0</text>
<text x="325.3" y="291.8">A3</text>
</g>
<g font-size="2.3" fill="#000080">
<text x="31.5" y="9.4">R12</text>
<text x="41.7" y="9.4">R13</text>
<text x="31.5" y="14.5">62</text>
<text x="41.7" y="14.5">62</text>
<text x="41.7" y="17.1">C23</text>
<text x="308.2" y="17.1">+12V</text>
<text x="342.6" y="13.3">U25</text>
<text x="21.3" y="22.1">U24</text>
<text x="40.4" y="19.6">100nF</text>
<text x="100.6" y="20.9">3V3</text>
<text x="56.9" y="24.7">U6</text>
<text x="111.5" y="31">C22</text>
<text x="111.5" y="33.6">100nF</text>
<text x="206.8" y="33.6">U19</text>
<text x="236" y="39.9">D8</text>
<text x="286" y="37.4">+5V</text>
<text x="309.6" y="39.9">D3</text>
<text x="342.6" y="36.1">J2</text>
<text x="239.8" y="47.5">L1</text>
<text x="192.8" y="56.4">C32</text>
<text x="192.8" y="59">1uF</text>
<text x="267.7" y="55.2">R22</text>
<text x="267.7" y="57.7">3.3K</text>
<text x="280.4" y="55.2">R21</text>
<text x="280.4" y="57.7">10K</text>
<text x="310.9" y="59">R11</text>
<text x="328.5" y="55.2">+12V</text>
<text x="67.5" y="61.5">3V3</text>
<text x="310.9" y="64.1">1K</text>
<text x="324.9" y="60.2">Q5</text>
<text x="326.1" y="62.8">S8050_SOT_NPN</text>
<text x="73.4" y="66.6">C34</text>
<text x="154.5" y="66.6">+12V</text>
<text x="27.7" y="74.2">R37</text>
<text x="27.7" y="76.8">10K</text>
<text x="36.6" y="74.2">R36</text>
<text x="36.6" y="76.8">10K</text>
<text x="73.4" y="74.2">100nF</text>
<text x="86.1" y="72.9">R33</text>
<text x="86.1" y="75.5">10K</text>
<text x="49.3" y="81.8">U26</text>
<text x="86.1" y="83.1">R31</text>
<text x="342.6" y="83.1">U29</text>
<text x="86.1" y="85.6">62</text>
<text x="103.9" y="84.4">U27</text>
<text x="308.2" y="88.2">+12V</text>
<text x="86.1" y="93.3">R32</text>
<text x="86.1" y="95.8">62</text>
<text x="156" y="100.9">U23</text>
<text x="256.8" y="99.6">3V3</text>
<text x="86.1" y="103.4">R34</text>
<text x="86.1" y="106">10K</text>
<text x="247.4" y="107.2">U7</text>
<text x="342.6" y="107.2">J3</text>
<text x="81.5" y="113.6">3V3</text>
<text x="309.6" y="111">D9</text>
<text x="190.1" y="118.7">+12V</text>
<text x="256.8" y="118.7">3V3</text>
<text x="95" y="131.4">U12</text>
<text x="108.2" y="130.1">+5V</text>
<text x="211.8" y="131.4">U31</text>
<text x="310.9" y="130.1">R42</text>
<text x="324.9" y="131.4">Q6</text>
<text x="328.5" y="126.3">+12V</text>
<text x="47.2" y="132.6">+5V</text>
<text x="60.7" y="135.2">C35</text>
<text x="60.7" y="137.7">100nF</text>
<text x="266.4" y="132.6">U30</text>
<text x="310.9" y="135.2">1K</text>
<text x="326.1" y="133.9">S8050_SOT_NPN</text>
<text x="232" y="139">+12V</text>
<text x="95" y="146.6">U13</text>
<text x="342.6" y="155.5">U33</text>
<text x="95" y="161.8">U14</text>
<text x="233.4" y="161.8">D10</text>
<text x="266.4" y="158">J4</text>
<text x="308.2" y="159.3">+12V</text>
<text x="125.3" y="169.5">+12V</text>
<text x="181.4" y="172">C36</text>
<text x="187.7" y="172">100nF</text>
<text x="95" y="177.1">U15</text>
<text x="183.9" y="177.1">C37</text>
<text x="252.3" y="177.1">+12V</text>
<text x="342.6" y="178.4">J5</text>
<text x="11.2" y="180.9">SCREW1</text>
<text x="23.9" y="180.9">SCREW2</text>
<text x="125.3" y="184.7">+12V</text>
<text x="183.9" y="184.7">1uF</text>
<text x="234.7" y="180.9">R43</text>
<text x="234.7" y="186">1K</text>
<text x="248.7" y="182.2">Q7</text>
<text x="249.9" y="184.7">S8050_SOT_NPN</text>
<text x="309.6" y="182.2">D11</text>
<text x="11.2" y="191.1">SCREW3</text>
<text x="23.9" y="191.1">SCREW4</text>
<text x="170.4" y="189.8">+5V</text>
<text x="95" y="192.3">U18</text>
<text x="328.5" y="197.4">+12V</text>
<text x="120.9" y="201.2">+5V</text>
<text x="310.9" y="201.2">R44</text>
<text x="324.9" y="202.5">Q8</text>
<text x="310.9" y="206.3">1K</text>
<text x="326.1" y="205">S8050_SOT_NPN</text>
<text x="1" y="297.7">1</text>
</g>
<g font-size="2.3">
<text x="336.1" y="17.7" transform="rotate(-90 336.1 17.7)">1</text>
<text x="337.3" y="15.3" transform="rotate(-90 337.3 15.3)">1</text>
<text x="338.6" y="17.7" transform="rotate(-90 338.6 17.7)">2</text>
<text x="339.9" y="15.3" transform="rotate(-90 339.9 15.3)">2</text>
<text x="14.8" y="26.6" transform="rotate(-90 14.8 26.6)">1</text>
<text x="16" y="24.2" transform="rotate(-90 16 24.2)">1</text>
<text x="17.3" y="26.6" transform="rotate(-90 17.3 26.6)">2</text>
<text x="18.6" y="24.2" transform="rotate(-90 18.6 24.2)">2</text>
<text x="54.3" y="27.5">5</text>
<text x="54.3" y="30">6</text>
<text x="57.4" y="28.5">N.C.</text>
<text x="66.8" y="28.5">RXD</text>
<text x="73.4" y="30">3 CANRXD</text>
<text x="73.4" y="27.5">4</text>
<text x="54.3" y="32.5">7</text>
<text x="54.3" y="35.1">8</text>
<text x="57.4" y="31">CANL</text>
<text x="57.4" y="33.6">CANH</text>
<text x="66.5" y="33.6">GND</text>
<text x="66.8" y="31">VCC</text>
<text x="73.4" y="35.1">1</text>
<text x="73.4" y="32.5">2</text>
<text x="323.4" y="32.8" transform="rotate(-90 323.4 32.8)">1</text>
<text x="336.1" y="32.8" transform="rotate(-90 336.1 32.8)">2</text>
<text x="57.4" y="36.1">S</text>
<text x="67" y="36.1">TXD</text>
<text x="204.2" y="38.9">1</text>
<text x="207.3" y="39.9">GND</text>
<text x="204.2" y="44">2</text>
<text x="207.3" y="45">FB</text>
<text x="215.2" y="47.5">SW</text>
<text x="220.7" y="46.5">6</text>
<text x="323.4" y="46.8" transform="rotate(-90 323.4 46.8)">4</text>
<text x="331" y="46.8" transform="rotate(-90 331 46.8)">5</text>
<text x="336.1" y="46.8" transform="rotate(-90 336.1 46.8)">3</text>
<text x="215.2" y="52.6">SW</text>
<text x="220.7" y="51.6">3</text>
<text x="204.2" y="54.1">4</text>
<text x="204.2" y="59.2">5</text>
<text x="207.3" y="55.1">VC</text>
<text x="207.3" y="60.2">VIN</text>
<text x="47.9" y="84.6">1</text>
<text x="47.9" y="87.1">2</text>
<text x="47.9" y="89.7">3</text>
<text x="50.2" y="85.9">RO</text>
<text x="50.2" y="88.4">RE#</text>
<text x="56.2" y="85.9">VCC</text>
<text x="59.5" y="88.4">B</text>
<text x="62.1" y="89.7">6</text>
<text x="62.1" y="87.1">7</text>
<text x="62.1" y="84.6">8</text>
<text x="102.5" y="87.1">1</text>
<text x="102.5" y="89.7">2</text>
<text x="104.8" y="88.4">1</text>
<text x="336.1" y="87.5" transform="rotate(-90 336.1 87.5)">1</text>
<text x="337.3" y="85.2" transform="rotate(-90 337.3 85.2)">1</text>
<text x="338.6" y="87.5" transform="rotate(-90 338.6 87.5)">2</text>
<text x="339.9" y="85.2" transform="rotate(-90 339.9 85.2)">2</text>
<text x="47.9" y="92.2">4</text>
<text x="50.2" y="91">DE</text>
<text x="50.2" y="93.5">DI</text>
<text x="55.9" y="93.5">GND</text>
<text x="59.5" y="91">A</text>
<text x="62.1" y="92.2">5</text>
<text x="104.8" y="91">2</text>
<text x="158.8" y="107.5">1</text>
<text x="158.8" y="104.9">2</text>
<text x="161.2" y="106.2">1</text>
<text x="161.2" y="103.7">2</text>
<text x="253.5" y="105" transform="rotate(-90 253.5 105)">8</text>
<text x="254.8" y="107.4" transform="rotate(-90 254.8 107.4)">8</text>
<text x="256.1" y="105" transform="rotate(-90 256.1 105)">7</text>
<text x="257.3" y="107.4" transform="rotate(-90 257.3 107.4)">7</text>
<text x="258.6" y="105" transform="rotate(-90 258.6 105)">6</text>
<text x="259.9" y="107.4" transform="rotate(-90 259.9 107.4)">6</text>
<text x="261.1" y="105" transform="rotate(-90 261.1 105)">5</text>
<text x="262.4" y="107.4" transform="rotate(-90 262.4 107.4)">5</text>
<text x="323.4" y="103.9" transform="rotate(-90 323.4 103.9)">1</text>
<text x="336.1" y="103.9" transform="rotate(-90 336.1 103.9)">2</text>
<text x="253.5" y="111.6" transform="rotate(-90 253.5 111.6)">1</text>
<text x="254.8" y="109.3" transform="rotate(-90 254.8 109.3)">1</text>
<text x="256.1" y="111.6" transform="rotate(-90 256.1 111.6)">2</text>
<text x="257.3" y="109.3" transform="rotate(-90 257.3 109.3)">2</text>
<text x="258.6" y="111.6" transform="rotate(-90 258.6 111.6)">3</text>
<text x="259.9" y="109.3" transform="rotate(-90 259.9 109.3)">3</text>
<text x="261.1" y="111.6" transform="rotate(-90 261.1 111.6)">4</text>
<text x="262.4" y="109.3" transform="rotate(-90 262.4 109.3)">4</text>
<text x="323.4" y="117.9" transform="rotate(-90 323.4 117.9)">4</text>
<text x="331" y="117.9" transform="rotate(-90 331 117.9)">5</text>
<text x="336.1" y="117.9" transform="rotate(-90 336.1 117.9)">3</text>
<text x="97.9" y="137.9">2</text>
<text x="97.9" y="135.4">3</text>
<text x="100.2" y="136.7">2</text>
<text x="100.2" y="134.1">3</text>
<text x="159.3" y="135.6" transform="rotate(-90 159.3 135.6)">40</text>
<text x="161.8" y="135.6" transform="rotate(-90 161.8 135.6)">39</text>
<text x="164.4" y="135.6" transform="rotate(-90 164.4 135.6)">38</text>
<text x="166.9" y="135.6" transform="rotate(-90 166.9 135.6)">37</text>
<text x="169.5" y="135.6" transform="rotate(-90 169.5 135.6)">36</text>
<text x="172" y="135.6" transform="rotate(-90 172 135.6)">35</text>
<text x="174.5" y="135.6" transform="rotate(-90 174.5 135.6)">34</text>
<text x="177.1" y="135.6" transform="rotate(-90 177.1 135.6)">33</text>
<text x="179.6" y="135.6" transform="rotate(-90 179.6 135.6)">32</text>
<text x="182.2" y="135.6" transform="rotate(-90 182.2 135.6)">31</text>
<text x="184.7" y="135.6" transform="rotate(-90 184.7 135.6)">30</text>
<text x="187.2" y="135.6" transform="rotate(-90 187.2 135.6)">29</text>
<text x="189.8" y="135.6" transform="rotate(-90 189.8 135.6)">28</text>
<text x="192.3" y="135.6" transform="rotate(-90 192.3 135.6)">27</text>
<text x="194.9" y="135.6" transform="rotate(-90 194.9 135.6)">26</text>
<text x="197.4" y="135.6" transform="rotate(-90 197.4 135.6)">25</text>
<text x="199.9" y="135.6" transform="rotate(-90 199.9 135.6)">24</text>
<text x="202.5" y="135.6" transform="rotate(-90 202.5 135.6)">23</text>
<text x="205" y="135.6" transform="rotate(-90 205 135.6)">22</text>
<text x="207.6" y="135.6" transform="rotate(-90 207.6 135.6)">21</text>
<text x="259.9" y="137" transform="rotate(-90 259.9 137)">1</text>
<text x="261.1" y="134.7" transform="rotate(-90 261.1 134.7)">1</text>
<text x="262.4" y="137" transform="rotate(-90 262.4 137)">2</text>
<text x="263.7" y="134.7" transform="rotate(-90 263.7 134.7)">2</text>
<text x="97.9" y="140.5">1</text>
<text x="100.2" y="139.2">1</text>
<text x="168.2" y="141" transform="rotate(-90 168.2 141)">NC</text>
<text x="170.7" y="142" transform="rotate(-90 170.7 142)">PB4</text>
<text x="173.3" y="142" transform="rotate(-90 173.3 142)">PB5</text>
<text x="175.8" y="141" transform="rotate(-90 175.8 141)">NC</text>
<text x="178.4" y="141" transform="rotate(-90 178.4 141)">NC</text>
<text x="180.9" y="141" transform="rotate(-90 180.9 141)">NC</text>
<text x="183.4" y="141" transform="rotate(-90 183.4 141)">NC</text>
<text x="186" y="141" transform="rotate(-90 186 141)">NC</text>
<text x="188.5" y="141" transform="rotate(-90 188.5 141)">NC</text>
<text x="191.1" y="141" transform="rotate(-90 191.1 141)">NC</text>
<text x="193.6" y="141" transform="rotate(-90 193.6 141)">NC</text>
<text x="196.1" y="141" transform="rotate(-90 196.1 141)">NC</text>
<text x="198.7" y="141" transform="rotate(-90 198.7 141)">NC</text>
<text x="201.2" y="141" transform="rotate(-90 201.2 141)">NC</text>
<text x="203.8" y="141" transform="rotate(-90 203.8 141)">NC</text>
<text x="206.3" y="141" transform="rotate(-90 206.3 141)">NC</text>
<text x="208.8" y="141" transform="rotate(-90 208.8 141)">NC</text>
<text x="100.2" y="149.4">3</text>
<text x="160.6" y="145.9" transform="rotate(-90 160.6 145.9)">SWCLK</text>
<text x="163.1" y="145.5" transform="rotate(-90 163.1 145.5)">SWDIO</text>
<text x="165.7" y="145.4" transform="rotate(-90 165.7 145.4)">RESET</text>
<text x="97.9" y="155.7">1</text>
<text x="97.9" y="153.2">2</text>
<text x="97.9" y="150.6">3</text>
<text x="100.2" y="154.5">1</text>
<text x="100.2" y="151.9">2</text>
<text x="247.2" y="154.7" transform="rotate(-90 247.2 154.7)">1</text>
<text x="259.9" y="154.7" transform="rotate(-90 259.9 154.7)">2</text>
<text x="159.3" y="159.8" transform="rotate(-90 159.3 159.8)">1</text>
<text x="160.6" y="156.5" transform="rotate(-90 160.6 156.5)">MD0</text>
<text x="161.8" y="159.8" transform="rotate(-90 161.8 159.8)">2</text>
<text x="163.1" y="156.5" transform="rotate(-90 163.1 156.5)">MD1</text>
<text x="164.4" y="159.8" transform="rotate(-90 164.4 159.8)">3</text>
<text x="165.7" y="156.5" transform="rotate(-90 165.7 156.5)">RXD</text>
<text x="168.2" y="156.5" transform="rotate(-90 168.2 156.5)">TXD</text>
<text x="169.5" y="159.8" transform="rotate(-90 169.5 159.8)">5</text>
<text x="170.7" y="156.5" transform="rotate(-90 170.7 156.5)">AUX</text>
<text x="172" y="159.8" transform="rotate(-90 172 159.8)">6</text>
<text x="173.3" y="156.5" transform="rotate(-90 173.3 156.5)">VCC</text>
<text x="174.5" y="159.8" transform="rotate(-90 174.5 159.8)">7</text>
<text x="175.8" y="156.5" transform="rotate(-90 175.8 156.5)">GND</text>
<text x="177.1" y="159.8" transform="rotate(-90 177.1 159.8)">8</text>
<text x="178.4" y="156.5" transform="rotate(-90 178.4 156.5)">NC</text>
<text x="179.6" y="159.8" transform="rotate(-90 179.6 159.8)">9</text>
<text x="180.9" y="156.5" transform="rotate(-90 180.9 156.5)">NC</text>
<text x="182.2" y="161.1" transform="rotate(-90 182.2 161.1)">10</text>
<text x="183.4" y="156.5" transform="rotate(-90 183.4 156.5)">NC</text>
<text x="184.7" y="161.1" transform="rotate(-90 184.7 161.1)">11</text>
<text x="186" y="156.5" transform="rotate(-90 186 156.5)">NC</text>
<text x="187.2" y="161.1" transform="rotate(-90 187.2 161.1)">12</text>
<text x="188.5" y="156.5" transform="rotate(-90 188.5 156.5)">NC</text>
<text x="189.8" y="161.1" transform="rotate(-90 189.8 161.1)">13</text>
<text x="191.1" y="156.5" transform="rotate(-90 191.1 156.5)">NC</text>
<text x="192.3" y="161.1" transform="rotate(-90 192.3 161.1)">14</text>
<text x="193.6" y="156.5" transform="rotate(-90 193.6 156.5)">NC</text>
<text x="194.9" y="161.1" transform="rotate(-90 194.9 161.1)">15</text>
<text x="196.1" y="156.5" transform="rotate(-90 196.1 156.5)">NC</text>
<text x="197.4" y="161.1" transform="rotate(-90 197.4 161.1)">16</text>
<text x="198.7" y="156.5" transform="rotate(-90 198.7 156.5)">NC</text>
<text x="199.9" y="161.1" transform="rotate(-90 199.9 161.1)">17</text>
<text x="201.2" y="156.5" transform="rotate(-90 201.2 156.5)">NC</text>
<text x="202.5" y="161.1" transform="rotate(-90 202.5 161.1)">18</text>
<text x="203.8" y="156.5" transform="rotate(-90 203.8 156.5)">GND</text>
<text x="205" y="161.1" transform="rotate(-90 205 161.1)">19</text>
<text x="206.3" y="156.5" transform="rotate(-90 206.3 156.5)">ANT</text>
<text x="207.6" y="161.1" transform="rotate(-90 207.6 161.1)">20</text>
<text x="208.8" y="156.5" transform="rotate(-90 208.8 156.5)">GND</text>
<text x="336.1" y="159.9" transform="rotate(-90 336.1 159.9)">1</text>
<text x="337.3" y="157.6" transform="rotate(-90 337.3 157.6)">1</text>
<text x="338.6" y="159.9" transform="rotate(-90 338.6 159.9)">2</text>
<text x="339.9" y="157.6" transform="rotate(-90 339.9 157.6)">2</text>
<text x="97.9" y="165.9">3</text>
<text x="100.2" y="167.2">2</text>
<text x="100.2" y="164.6">3</text>
<text x="97.9" y="171">1</text>
<text x="97.9" y="168.4">2</text>
<text x="100.2" y="169.7">1</text>
<text x="247.2" y="168.7" transform="rotate(-90 247.2 168.7)">4</text>
<text x="254.8" y="168.7" transform="rotate(-90 254.8 168.7)">5</text>
<text x="259.9" y="168.7" transform="rotate(-90 259.9 168.7)">3</text>
<text x="100.2" y="179.9">3</text>
<text x="323.4" y="175" transform="rotate(-90 323.4 175)">1</text>
<text x="336.1" y="175" transform="rotate(-90 336.1 175)">2</text>
<text x="97.9" y="183.7">2</text>
<text x="97.9" y="181.1">3</text>
<text x="100.2" y="184.9">1</text>
<text x="100.2" y="182.4">2</text>
<text x="97.9" y="186.2">1</text>
<text x="323.4" y="189" transform="rotate(-90 323.4 189)">4</text>
<text x="331" y="189" transform="rotate(-90 331 189)">5</text>
<text x="336.1" y="189" transform="rotate(-90 336.1 189)">3</text>
<text x="97.9" y="196.4">3</text>
<text x="100.2" y="197.6">2 OMPWM</text>
<text x="100.2" y="195.1">3</text>
<text x="97.9" y="201.4">1</text>
<text x="97.9" y="198.9">2</text>
<text x="100.2" y="200.2">1</text>
<text x="188.5" y="203.5">3</text>
<text x="188.5" y="198.4">4</text>
<text x="197.4" y="198.4">1</text>
<text x="197.4" y="203.5">2</text>
<text x="193.8" y="206.8" transform="rotate(-90 193.8 206.8)">5</text>
</g>
<g font-size="2.3" fill="#00f">
<text x="342.6" y="15.8">KF128-5.08-2P-AA</text>
<text x="21.3" y="24.7">KF128-5.08-2P-AA</text>
<text x="37.8" y="34.8">SLIENT</text>
<text x="56.9" y="39.9">TJA1051T,118</text>
<text x="75.3" y="37.4">CANTXD</text>
<text x="342.6" y="38.7">EM_BRAKE1</text>
<text x="192.8" y="45">FB</text>
<text x="236" y="42.5">SS14(1N5819)</text>
<text x="239.8" y="52.6">47uH</text>
<text x="244.9" y="62.8">FB</text>
<text x="299.5" y="60.2">EMV3</text>
<text x="206.8" y="66.6">XL4015E1</text>
<text x="12.4" y="84.4">RS485RXD</text>
<text x="18.8" y="89.5">RE#/DE</text>
<text x="342.6" y="85.6">KF128-5.08-2P-AA</text>
<text x="12.4" y="92">RS485TXD</text>
<text x="103.9" y="94.5">KF128-5.08-2P-AA</text>
<text x="49.3" y="97.1">SP3485EN-L/TR</text>
<text x="243.6" y="97.1">I2CSDA</text>
<text x="243.6" y="99.6">I2CSCL</text>
<text x="152.1" y="113.6">KF128-5.08-2P-AA</text>
<text x="342.6" y="109.8">EM_BRAKE1</text>
<text x="243.6" y="117.4">COMRXD</text>
<text x="243.6" y="114.9">COMTXD</text>
<text x="299.5" y="131.4">EMV2</text>
<text x="105.2" y="136.4">OV1</text>
<text x="266.4" y="135.2">KF128-5.08-2P-AA</text>
<text x="13.7" y="140.3">V1</text>
<text x="48" y="142.8">OV1</text>
<text x="13.7" y="145.3">V2</text>
<text x="48" y="147.9">OV2</text>
<text x="95" y="144.1">KF128-3.81-3P+5V</text>
<text x="13.7" y="150.4">V3</text>
<text x="13.7" y="155.5">V4</text>
<text x="48" y="153">OV3</text>
<text x="105.2" y="151.7">OV2</text>
<text x="11.2" y="158">OMPWM</text>
<text x="46.7" y="160.6">MPWM</text>
<text x="48" y="158">OV4</text>
<text x="95" y="159.3">KF128-3.81-3P</text>
<text x="266.4" y="160.6">EM_BRAKE1</text>
<text x="342.6" y="158">KF128-5.08-2P-AA</text>
<text x="105.2" y="166.9">OV3</text>
<text x="205" y="167.4" transform="rotate(-90 205 167.4)">ANT</text>
<text x="159.3" y="169.9" transform="rotate(-90 159.3 169.9)">MD0</text>
<text x="161.8" y="169.9" transform="rotate(-90 161.8 169.9)">MD1</text>
<text x="95" y="174.5">KF128-3.81-3P</text>
<text x="164.4" y="175" transform="rotate(-90 164.4 175)">931MHZTXD</text>
<text x="166.9" y="175" transform="rotate(-90 166.9 175)">931MHZRXD 4</text>
<text x="105.2" y="182.2">OV4</text>
<text x="223.3" y="182.2">EMV1</text>
<text x="342.6" y="180.9">EM_BRAKE1</text>
<text x="95" y="189.8">KF128-3.81-3P</text>
<text x="197.9" y="193.6">SMA</text>
<text x="299.5" y="202.5">IGNITOR</text>
<text x="95" y="205">KF128-3.81-3P</text>
<text x="189" y="211.4">ANT</text>
</g>
<g font-size="2.2" fill="#000080">
<text x="263.9" y="37.4">C41</text>
<text x="171.2" y="103.4">C38</text>
<text x="178.8" y="103.4">C39</text>
<text x="28.7" y="132.6">U11</text>
</g>
<g font-size="2.2" fill="#00f">
<text x="263.9" y="43.7">330uf</text>
<text x="171.2" y="109.8">330uf</text>
<text x="25" y="135.1">SN74HC244DWR</text>
</g>
<g font-size="1.8">
<text x="22.7" y="137.9">1</text>
<text x="44.3" y="137.9">20</text>
<text x="22.7" y="140.4">2</text>
<text x="22.7" y="142.9">3</text>
<text x="24.8" y="139.1">1OE#</text>
<text x="24.8" y="141.7">1A1</text>
<text x="38.6" y="141.7">2OE#</text>
<text x="39.4" y="139.1">VCC</text>
<text x="44.3" y="142.9">18</text>
<text x="44.3" y="140.4">19</text>
<text x="22.7" y="145.5">4</text>
<text x="22.7" y="148">5</text>
<text x="24.8" y="144.2">2Y4</text>
<text x="24.8" y="146.8">1A2</text>
<text x="24.8" y="149.3">2Y3</text>
<text x="40" y="149.3">1Y2</text>
<text x="40" y="146.8">2A4</text>
<text x="40" y="144.2">1Y1</text>
<text x="44.3" y="148">16</text>
<text x="44.3" y="145.5">17</text>
<text x="22.7" y="150.6">6</text>
<text x="22.7" y="153.1">7</text>
<text x="22.7" y="155.6">8</text>
<text x="24.8" y="151.8">1A3</text>
<text x="24.8" y="154.4">2Y2</text>
<text x="40" y="154.4">1Y3</text>
<text x="40" y="151.8">2A3</text>
<text x="44.3" y="155.6">13</text>
<text x="44.3" y="153.1">14</text>
<text x="44.3" y="150.6">15</text>
<text x="21.7" y="160.7">10</text>
<text x="22.7" y="158.2">9</text>
<text x="24.8" y="156.9">1A4</text>
<text x="24.8" y="159.5">2Y1</text>
<text x="24.8" y="162">GND</text>
<text x="40" y="162">2A1</text>
<text x="40" y="159.5">1Y4</text>
<text x="40" y="156.9">2A2</text>
<text x="44.3" y="160.7">11</text>
<text x="44.3" y="158.2">12</text>
</g>
</svg>
